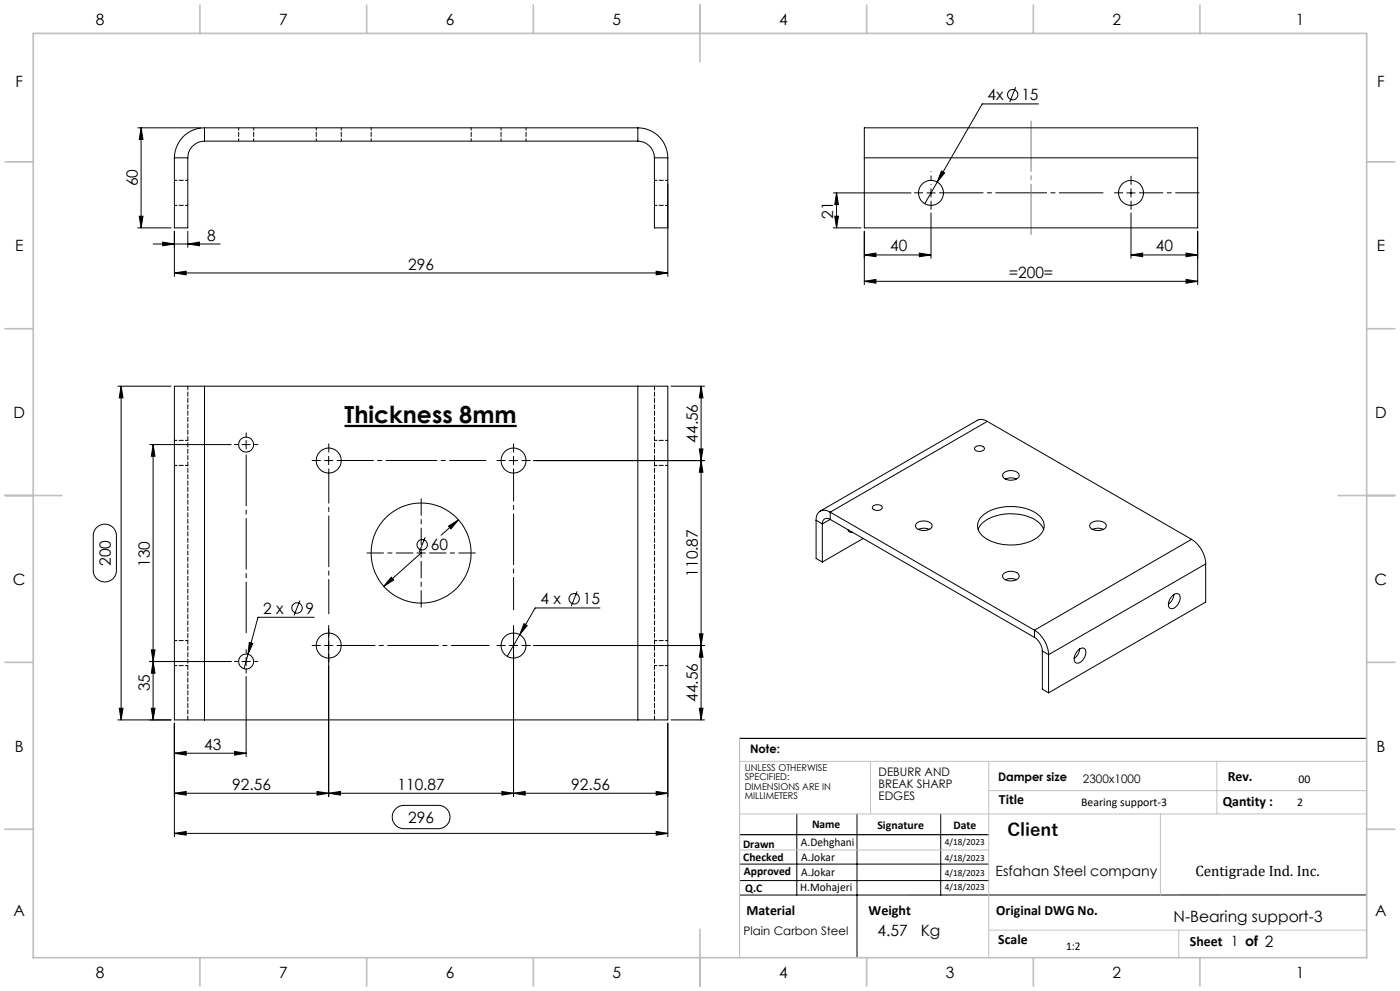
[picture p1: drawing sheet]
<svg xmlns="http://www.w3.org/2000/svg" width="420mm" height="297mm" viewBox="0 0 420 297" stroke-linecap="round" stroke-linejoin="round" font-family="sans-serif">
<g fill="none" stroke="#000" stroke-width=".3">
<path d="M41.3 38.3h19M42.3 38.3l.6 3.5h-1.1zM42.3 38.3v30M61.3 38.3a9 9 0 0 0-9 9M61.3 38.3h130M61.3 38.3v4M191.3 38.3a9 9 0 0 1 9 9M191.3 38.3v4M304.7 26.1l-1.8 4.5M311.5 31.1h-16.8l-13.5 23.5M52.3 47.3v21h4v-21M52.3 47.3h4"/>
<path d="M61.3 42.3a5.1 5.1 0 0 0-5 5M61.3 42.3h130M191.3 42.3a5 5 0 0 1 5 5M196.3 47.3v21h4M196.3 47.3h4M200.3 47.3v35.5M250 57.8h23.3M251 57.8v10.5M251 57.8l.5 3.5h-1.1zM259.3 47.3v-9h100v9M259.3 47.3v21h100v-21M259.3 47.3h100"/>
<path d="M278.1 57.8h2.5M279.3 56.5v2.6M281.2 54.6l-3.8 6.5M282.4 51.3l1 .5-2.2 2.8zM338 57.8h2.5M339.3 56.5v2.6M41.3 68.3h10M41.8 64.8h1.1l-.6 3.5zM46 73.1h20M48.8 72.6l3.5 .5-3.5 .6zM52.3 69.3v13.5M56.3 73.1l3.5-.5v1.1z"/>
<path d="M56.3 69.3v4.8M250 68.3h8.3M250.4 64.8h1.1l-.5 3.5zM259.3 69.3v16M259.3 76.4l3.5-.6v1.1zM259.3 76.4h20M275.8 75.8l3.5 .6-3.5 .5zM279.3 63.8v13.6M339.3 76.4l3.5-.6v1.1zM339.3 63.8v13.6M339.3 76.4h20M355.8 75.8l3.5 .6-3.5 .5z"/>
<path d="M359.3 69.3v16M52.3 81.8l3.5-.5v1.1zM52.3 81.8h148M196.9 81.3l3.4 .5-3.4 .6zM259.3 84.3l3.5-.6v1.2zM259.3 84.3h100M355.8 83.7l3.5 .6-3.5 .6zM35.3 115.7h16M36.3 115.7v100.1M36.3 115.7l.6 3.5h-1.1zM61.3 115.7h-9v100.1h9M61.3 115.7h130"/>
<path d="M61.3 115.7v100.1M191.3 115.7h9v100.1h-9M191.3 115.7v100.1M201.3 115.7h10M210.3 115.7v100.1M210.3 115.7l.6 3.5h-1.1zM44.9 133.2h24.4M45.9 133.2l.6 3.5h-1.1zM45.9 133.2v82.6M72.6 133.2h2.5M73.8 132v2.5M97.4 138h2.5"/>
<path d="M98.6 136.8v2.5M152.8 138h2.5M154.1 136.8v2.5M160.1 138h51.2M209.8 134.5h1.1l-.6 3.5zM210.3 138l.6 3.5h-1.1zM292.5 134.1a1.91 1.91 0 0 1 2.8 .3 1.71 1.71 0 0 1-3 .1zM296.2 126.3l-1.5-.6-1.3 .2-47.3 27.3M296.2 126.3l-47.1 27.2M296.2 126.3l61.3 35.3M28.9 158.1a3.5 3.5 0 0 1 3.8-.8 3.5 3.5 0 0 1 2.2 3.3v10.3a3.5 3.5 0 0 1-3.4 3.5 3.5 3.5 0 0 1-3.5-3.5v-10.6l.4-1.5zM134.5 157.7l3-1.9-2.2 2.7z"/>
<path d="M137.5 155.8l-5.2 4.6M244.8 155.9l1.9 1.1M244.8 155.9v11.5l1.9 1M246.7 157v11.4M249.1 153.5a2.58 2.58 0 0 0-3-.3 2.58 2.58 0 0 0-1.3 2.7M249.1 155.7a1.44 1.44 0 0 0-1.7-.2 1.44 1.44 0 0 0-.7 1.5M249.1 153.5l61.2 35.4M249.1 153.5v2.2M249.1 155.7l61.2 35.3M249.1 155.7l-2.4 1.3M254.4 158.7l.5 .8h.8M261.8 151.8a1.91 1.91 0 0 1 2.9 .3 1.74 1.74 0 0 1-3 .1z"/>
<path d="M275 156.9a3.4 3.4 0 0 1 4.6 .3 1.49 1.49 0 0 1-1.7 1.7 2.71 2.71 0 0 1-3.3-1.2zM275.5 158.6a4.2 4.2 0 0 1 3.3 0M293.4 158.6a8.2 8.2 0 0 1 6.4-4.3 14.3 14.3 0 0 1 11.9 2.4l1.4 1.9M294.9 154.4a14.7 14.7 0 0 1 16.8 .1 4 4 0 0 1-.9 6.9 14.8 14.8 0 0 1-16.3-1 3.8 3.8 0 0 1 .4-6zM301.1 141.8a3.3 3.3 0 0 1 4.6 .4 1.64 1.64 0 0 1-2.1 1.7 2.13 2.13 0 0 1-2.8-1.6zM301.6 143.6a3.8 3.8 0 0 1 3.3 0M327.2 156.9a3.4 3.4 0 0 1 4.6 .3 1.49 1.49 0 0 1-1.6 1.7 2.74 2.74 0 0 1-3.3-1.2zM327.8 158.6a4.2 4.2 0 0 1 3.2 0M90 180l-1.8 4.4M117.4 173l.7 .8-3 1.9zM125.1 165.7h2.5M126 166l-10.9 9.7"/>
<path d="M126.3 164.5v2.5M127.5 161l-1.7 4.5M173.1 177.2l-1.7 4.5M258.9 161.4l-12.2 7M301.1 171.9a3.3 3.3 0 0 1 4.6 .4 1.52 1.52 0 0 1-1.6 1.7 2.45 2.45 0 0 1-3.3-1.5zM301.6 173.7a3.8 3.8 0 0 1 3.3 0M351.6 178.6a1.31 1.31 0 0 1 2.4 0 3.3 3.3 0 0 1-2.6 3.8 1.5 1.5 0 0 1-.7-2.2zM352.2 178.2a3.9 3.9 0 0 1-1.7 2.8M357.5 161.6a9.3 9.3 0 0 1 4.2 7.4M357.5 161.6l-47.2 27.3M361.7 169l-47.1 27.2M361.7 169v11.4l-47.1 27.2"/>
<path d="M44.9 198.3h24.4M45.4 194.8h1.1l-.6 3.5zM45.9 198.3l.6 3.5h-1.1zM72.6 198.3h2.5M73.8 197v2.5M74.4 196.1l-1.2 4.3M74.8 192.5l1 .3-1.4 3.3zM94.3 185h-16.9l-3 11.1M97.4 193.5h2.5M98.6 187.5v51.3M152.8 193.5h2.5M154.1 187.5v51.3"/>
<path d="M155.9 190.2l-3.7 6.5M157.2 186.9l1 .6-2.3 2.7zM160.1 193.5h51.2M180 182.2h-19.5l-4.6 8M209.8 190h1.1l-.6 3.5zM210.3 193.5l.6 3.5h-1.1zM310.3 188.9a9.3 9.3 0 0 1 4.3 7.3M310.3 191a5.2 5.2 0 0 1 2.4 4.1M310.3 188.9v2.1M312.7 195.1l1.9 1.1M312.7 195.1v11.4l1.9 1.1M314.6 196.2v11.4"/>
<path d="M323.4 194.9a1.31 1.31 0 0 1 1.1-.7 1.31 1.31 0 0 1 1.2 .7 3.4 3.4 0 0 1-2.6 3.9 1.5 1.5 0 0 1-.7-2.3zM323.9 194.5a3.9 3.9 0 0 1-1.7 2.9M35.3 215.8h16M35.8 212.3h1.1l-.6 3.5zM45.4 212.3h1.1l-.6 3.5zM52.3 216.7v34.1M61.3 215.8h130M73.8 202.7v24.1M200.3 216.7v34.1M201.3 215.8h10M209.8 212.3h1.1l-.6 3.5zM52.3 225.7l3.5-.5v1.1z"/>
<path d="M52.3 237.7l3.5-.5v1.1zM52.3 237.7h148M52.3 225.7h21.5M70.3 225.2l3.5 .5-3.5 .6zM95.1 237.2l3.5 .5-3.5 .6zM98.6 237.7l3.5-.5v1.1zM150.6 237.2l3.5 .5-3.5 .6zM154.1 237.7l3.5-.5v1.1zM196.9 237.2l3.4 .5-3.4 .6zM52.3 249.8l3.5-.6v1.1zM52.3 249.8h148M118.6 242.5l1-.8 1-.3h10.9a3.5 3.5 0 0 1 3.5 3.5 3.5 3.5 0 0 1-3.5 3.5h-10.3a3.5 3.5 0 0 1-3.2-2.1 3.5 3.5 0 0 1 .6-3.8z"/>
<path d="M196.8 249.2l3.5 .6-3.5 .5zM221.9 259h74.7M239 243.9v24.3M257.1 243.9v43.1M282.2 243.9v24.3M221.9 263.9h74.7M410 268.2h-188.1"/>
<circle cx="303.8" cy="28.4" r="1.56"/>
<circle cx="279.3" cy="57.8" r="3.7"/>
<circle cx="339.3" cy="57.8" r="3.7"/>
<circle cx="73.8" cy="133.2" r="2.26"/>
<circle cx="98.6" cy="138" r="3.7"/>
<circle cx="154.1" cy="138" r="3.7"/>
<circle cx="126.3" cy="165.8" r="15"/>
<circle cx="126.7" cy="163.3" r="1.55"/>
<circle cx="172.3" cy="179.4" r="1.55"/>
<circle cx="73.8" cy="198.3" r="2.26"/>
<circle cx="89.1" cy="182.2" r="1.55"/>
<circle cx="98.6" cy="193.5" r="3.7"/>
<circle cx="154.1" cy="193.5" r="3.7"/>
</g>
<path d="M103.4 127.7h51.6" fill="none" stroke="#000" stroke-width=".66" stroke-linecap="butt"/>
<path d="M279.3 55.3v-3.9" fill="none" stroke="#000" stroke-width=".3" stroke-dasharray="15.2 1.3 1.3 1.3" stroke-dashoffset="15.2"/>
<g fill="none" stroke="#000" stroke-width=".3" stroke-dasharray="15.2 1.3 1.3 1.3">
<path d="M276.8 57.8h-2.5M336.8 57.8h-2.5M339.3 55.3v-2.5M279.3 60.3v2.5M339.3 60.3v2.5M71.4 133.2h-1M73.9 130.7v-1M76.4 133.2h1M96.1 138h-2.5M98.6 135.5v-2.5M151.6 138h-2.5M154.1 135.5v-2.5"/>
<path d="M156.6 138h2.5M71.4 198.2h-1M73.9 195.7v-1M76.4 198.2h1M96.1 193.4h-2.5M98.6 190.9v-2.5M98.6 195.9v2.5M151.6 193.4h-2.5M154.1 190.9v-2.5M154.1 195.9v2.5M156.6 193.4h2.5M73.9 200.7v1"/>
</g>
<path d="M281.8 57.8h49.1" fill="none" stroke="#000" stroke-width=".3" stroke-dasharray="15.2 1.3 1.3 1.3" stroke-dashoffset="2.1"/>
<path d="M341.8 57.8h17.9" fill="none" stroke="#000" stroke-width=".3" stroke-dasharray="15.2 1.3 1.3 1.3" stroke-dashoffset="8.2"/>
<path d="M123.9 165.7h-13.8M126.4 163.2v-13.7M126.4 168.2v13.8M128.9 165.7h13.7" fill="none" stroke="#000" stroke-width=".3" stroke-dasharray="15.2 1.3 1.3 1.3" stroke-dashoffset="10.3"/>
<path d="M98.6 140.5v43.5" fill="none" stroke="#000" stroke-width=".3" stroke-dasharray="15.2 1.3 1.3 1.3" stroke-dashoffset="4.9"/>
<path d="M101.1 138h44.7" fill="none" stroke="#000" stroke-width=".3" stroke-dasharray="15.2 1.3 1.3 1.3" stroke-dashoffset="4.4"/>
<path d="M154.1 140.5v42.2" fill="none" stroke="#000" stroke-width=".3" stroke-dasharray="15.2 1.3 1.3 1.3" stroke-dashoffset="5.6"/>
<path d="M73.9 135.7v54.5" fill="none" stroke="#000" stroke-width=".3" stroke-dasharray="15.2 1.3 1.3 1.3" stroke-dashoffset="-.6"/>
<path d="M101.1 193.4h45.6" fill="none" stroke="#000" stroke-width=".3" stroke-dasharray="15.2 1.3 1.3 1.3" stroke-dashoffset="3.9"/>
<path d="M309.3 36.3v34" fill="none" stroke="#808080" stroke-width=".3" stroke-dasharray="15.2 1.3 1.3 1.3" stroke-dashoffset=".1"/>
<path d="M221.9 221.3h188.1M221.9 250.2h74.7" fill="none" stroke="#000" stroke-width=".35"/>
<path d="M221.9 228.2h188.1M261.2 228.2v15.7M296.6 228.2v58.8M296.6 237h113.4M365.1 228.2v15.7M221.9 243.9h188.1M221.9 254.7h74.7M348.1 243.9v24.3M296.6 278.8h113.4M353.6 278.8v8.2" fill="none" stroke="#c0c0c0" stroke-width=".3"/>
<path d="M221.9 221.3v65.7" fill="none" stroke="#c0c0c0" stroke-width=".35"/>
<g fill="none" stroke="#c0c0c0" stroke-width=".5">
<path d="M10 10h400v277h-400zM60 1.5v8.5M110 1.5v8.5M160 1.5v8.5M210 1.5v17M260 1.5v8.5M310 1.5v8.5M360 1.5v8.5M1.5 48.5h8.5M410 48.5h8.5M1.5 98.5h8.5M410 98.5h8.5"/>
<path d="M1.5 148.5h17M401.5 148.5h17M1.5 198.5h8.5M410 198.5h8.5M1.5 248.5h8.5M410 248.5h8.5M210 278.5v17M60 287v8.5M110 287v8.5M160 287v8.5M260 287v8.5M310 287v8.5"/>
<path d="M360 287v8.5"/>
</g>
<g fill="#000">
<path d="M251 57.8l.5 3.5h-1.1zM250.4 64.8h1.1l-.5 3.5zM45.4 212.3h1.1l-.6 3.5zM45.9 198.3l.6 3.5h-1.1zM45.4 194.8h1.1l-.6 3.5zM45.9 133.2l.6 3.5h-1.1z"/>
<path d="M282.4 51.3l-1.2 3.3 2.2-2.8zM74.8 192.5l-.4 3.6 1.4-3.3zM98.6 237.7l3.5-.5v1.1zM150.6 237.2l3.5 .5-3.5 .6zM117.4 173l-2.3 2.7 3-1.9zM134.5 157.7l.8 .8 2.2-2.7zM157.2 186.9l-1.3 3.3 2.3-2.7z"/>
<path d="M41.8 64.8h1.1l-.6 3.5zM42.3 38.3l.6 3.5h-1.1z"/>
<path d="M275.8 75.8l3.5 .6-3.5 .5zM259.3 76.4l3.5-.6v1.1z"/>
<path d="M339.3 76.4l3.5-.6v1.1zM355.8 75.8l3.5 .6-3.5 .5z"/>
<path d="M52.3 81.8l3.5-.5v1.1zM196.9 81.3l3.4 .5-3.4 .6zM48.8 72.6l3.5 .5-3.5 .6zM56.3 73.1l3.5-.5v1.1z"/>
<path d="M259.3 84.3l3.5-.6v1.2zM355.8 83.7l3.5 .6-3.5 .6z"/>
<path d="M210.3 193.5l.6 3.5h-1.1zM209.8 212.3h1.1l-.6 3.5zM210.3 138l.6 3.5h-1.1zM209.8 190h1.1l-.6 3.5zM210.3 115.7l.6 3.5h-1.1zM209.8 134.5h1.1l-.6 3.5zM36.3 115.7l.6 3.5h-1.1zM35.8 212.3h1.1l-.6 3.5z"/>
<path d="M52.3 225.7l3.5-.5v1.1zM70.3 225.2l3.5 .5-3.5 .6zM52.3 237.7l3.5-.5v1.1zM95.1 237.2l3.5 .5-3.5 .6zM154.1 237.7l3.5-.5v1.1zM196.9 237.2l3.4 .5-3.4 .6z"/>
<path d="M196.9 249.2l3.4 .6-3.4 .5zM52.3 249.8l3.5-.6v1.1z"/>
</g>
<g fill="none" stroke="#000" stroke-width=".3" stroke-dasharray="1.3 .6" stroke-dashoffset=".5">
<path d="M71.6 38.3v4M94.9 38.3v4M111.4 38.3v4M150.3 38.3v4M56.4 54h-4M76.1 42.3v-4M102.4 42.3v-4M141.4 42.3v-4M157.8 42.3v-4M200.4 54h-4M52.4 61.5h4M196.4 61.5h4"/>
<path d="M52.4 139.5h4M56.4 132h-4M196.4 139.5h4M200.4 132h-4M52.4 199.5h4M56.4 192h-4M196.4 199.5h4M200.4 192h-4"/>
</g>
<path d="M196.4 115.7v100M56.4 215.7v-100" fill="none" stroke="#000" stroke-width=".3" stroke-dasharray="1.3 .6" stroke-dashoffset=".2"/>
<text font-size="7.1" x="103.4" y="126.9">Thickness 8mm</text>
<text font-size="5.3" x="302.2" y="250.7">Client</text>
<g font-size="4.7">
<text x="28.7" y="7.6">8</text>
<text x="83.7" y="7.6">7</text>
<text x="133.7" y="7.6">6</text>
<text x="183.7" y="7.6">5</text>
<text x="233.7" y="7.6">4</text>
<text x="283.7" y="7.6">3</text>
<text x="333.7" y="7.6">2</text>
<text x="388.7" y="7.6">1</text>
<text x="4.6" y="26.1">F</text>
<text x="413.1" y="26.1">F</text>
<text x="296.3" y="30.1">4x</text>
<text x="306.4" y="30.1">15</text>
<text x="41.3" y="55.9" transform="rotate(-90 41.3 55.9)">60</text>
<text x="250" y="65.6" transform="rotate(-90 250 65.6)">21</text>
<text x="4.5" y="75.3">E</text>
<text x="62.2" y="72.1">8</text>
<text x="267.1" y="75.4">40</text>
<text x="346.7" y="75.4">40</text>
<text x="413" y="75.3">E</text>
<text x="122.5" y="80.8">296</text>
<text x="302.6" y="83.3">=200=</text>
<text x="4" y="125.3">D</text>
<text x="412.5" y="125.3">D</text>
<text x="209.3" y="132.7" transform="rotate(-90 209.3 132.7)">44.56</text>
<text x="129.2" y="164.9">60</text>
<text x="33.2" y="169.6" transform="rotate(-90 33.2 169.6)">200</text>
<text x="44.9" y="169.9" transform="rotate(-90 44.9 169.9)">130</text>
<text x="209.3" y="172.8" transform="rotate(-90 209.3 172.8)">110.87</text>
<text x="3.9" y="175.3">C</text>
<text x="412.4" y="175.3">C</text>
<text x="79" y="183.9">2 x</text>
<text x="91.7" y="183.9">9</text>
<text x="162.2" y="181.1">4 x</text>
<text x="174.8" y="181.1">15</text>
<text x="44.9" y="207.2" transform="rotate(-90 44.9 207.2)">35</text>
<text x="209.3" y="210.4" transform="rotate(-90 209.3 210.4)">44.56</text>
<text x="4.4" y="225.3">B</text>
<text x="61.3" y="224.7">43</text>
<text x="412.9" y="225.3">B</text>
<text x="69.7" y="236.7">92.56</text>
<text x="119.2" y="236.7">110.87</text>
<text x="171.4" y="236.7">92.56</text>
<text x="122.5" y="246.6">296</text>
<text x="4" y="274.6">A</text>
<text x="412.5" y="274.6">A</text>
<text x="263.3" y="280.5">4.57</text>
<text x="276.2" y="280.5">Kg</text>
<text x="352.1" y="276.4">N-Bearing support-3</text>
<text x="28.7" y="293.1">8</text>
<text x="83.7" y="293.1">7</text>
<text x="133.7" y="293.1">6</text>
<text x="183.7" y="293.1">5</text>
<text x="233.7" y="293.1">4</text>
<text x="283.7" y="293.1">3</text>
<text x="333.7" y="293.1">2</text>
<text x="388.7" y="293.1">1</text>
</g>
<text font-size="4.5" x="358.6" y="262.6">Centigrade Ind. Inc.</text>
<g font-size="4.2">
<text x="368.3" y="234.1">Rev.</text>
<text x="299.7" y="240.9">Title</text>
<text x="366.8" y="241.6">Qantity :</text>
<text x="298.6" y="262.6">Esfahan Steel company</text>
<text x="223.9" y="274.2">Material</text>
<text x="260.6" y="274.2">Weight</text>
<text x="298.9" y="274.2">Original DWG No.</text>
<text x="299.5" y="282.8">Scale</text>
<text x="357" y="283.6">Sheet 1 of 2</text>
</g>
<g font-size="3.5">
<text x="225" y="225.7">Note:</text>
<text x="263.6" y="232.6">DEBURR AND</text>
<text x="263.6" y="236.1">BREAK SHARP</text>
<text x="263.6" y="239.7">EDGES</text>
<text x="299.4" y="234.1">Damper size</text>
<text x="324.9" y="234.7">2300x1000</text>
<text x="389.6" y="234.7">00</text>
<text x="324.3" y="241.6">Bearing support-3</text>
<text x="389.2" y="241.6">2</text>
<text x="243.6" y="248.1">Name</text>
<text x="263.2" y="248.5">Signature</text>
<text x="286" y="248.5">Date</text>
<text x="222.9" y="254">Drawn</text>
<text x="240.3" y="253.6">A.Dehghani</text>
<text x="240.4" y="257.9">A.Jokar</text>
<text x="223" y="258.1">Checked</text>
<text x="223.2" y="262.1">Approved</text>
<text x="240.4" y="262.4">A.Jokar</text>
<text x="223.6" y="267.4">Q.C</text>
<text x="240.1" y="267.1">H.Mohajeri</text>
<text x="223.1" y="280.2">Plain Carbon Steel</text>
<text x="319.8" y="284.6">1:2</text>
</g>
<g font-size="2.8">
<text x="223.4" y="231">UNLESS OTHERWISE</text>
<text x="223.4" y="233.8">SPECIFIED:</text>
<text x="223.4" y="236.7">DIMENSIONS ARE IN</text>
<text x="223.4" y="239.5">MILLIMETERS</text>
<text x="283.5" y="253.2">4/18/2023</text>
<text x="283.5" y="258.1">4/18/2023</text>
<text x="283.5" y="262.7">4/18/2023</text>
<text x="283.5" y="266.6">4/18/2023</text>
</g>
</svg>
